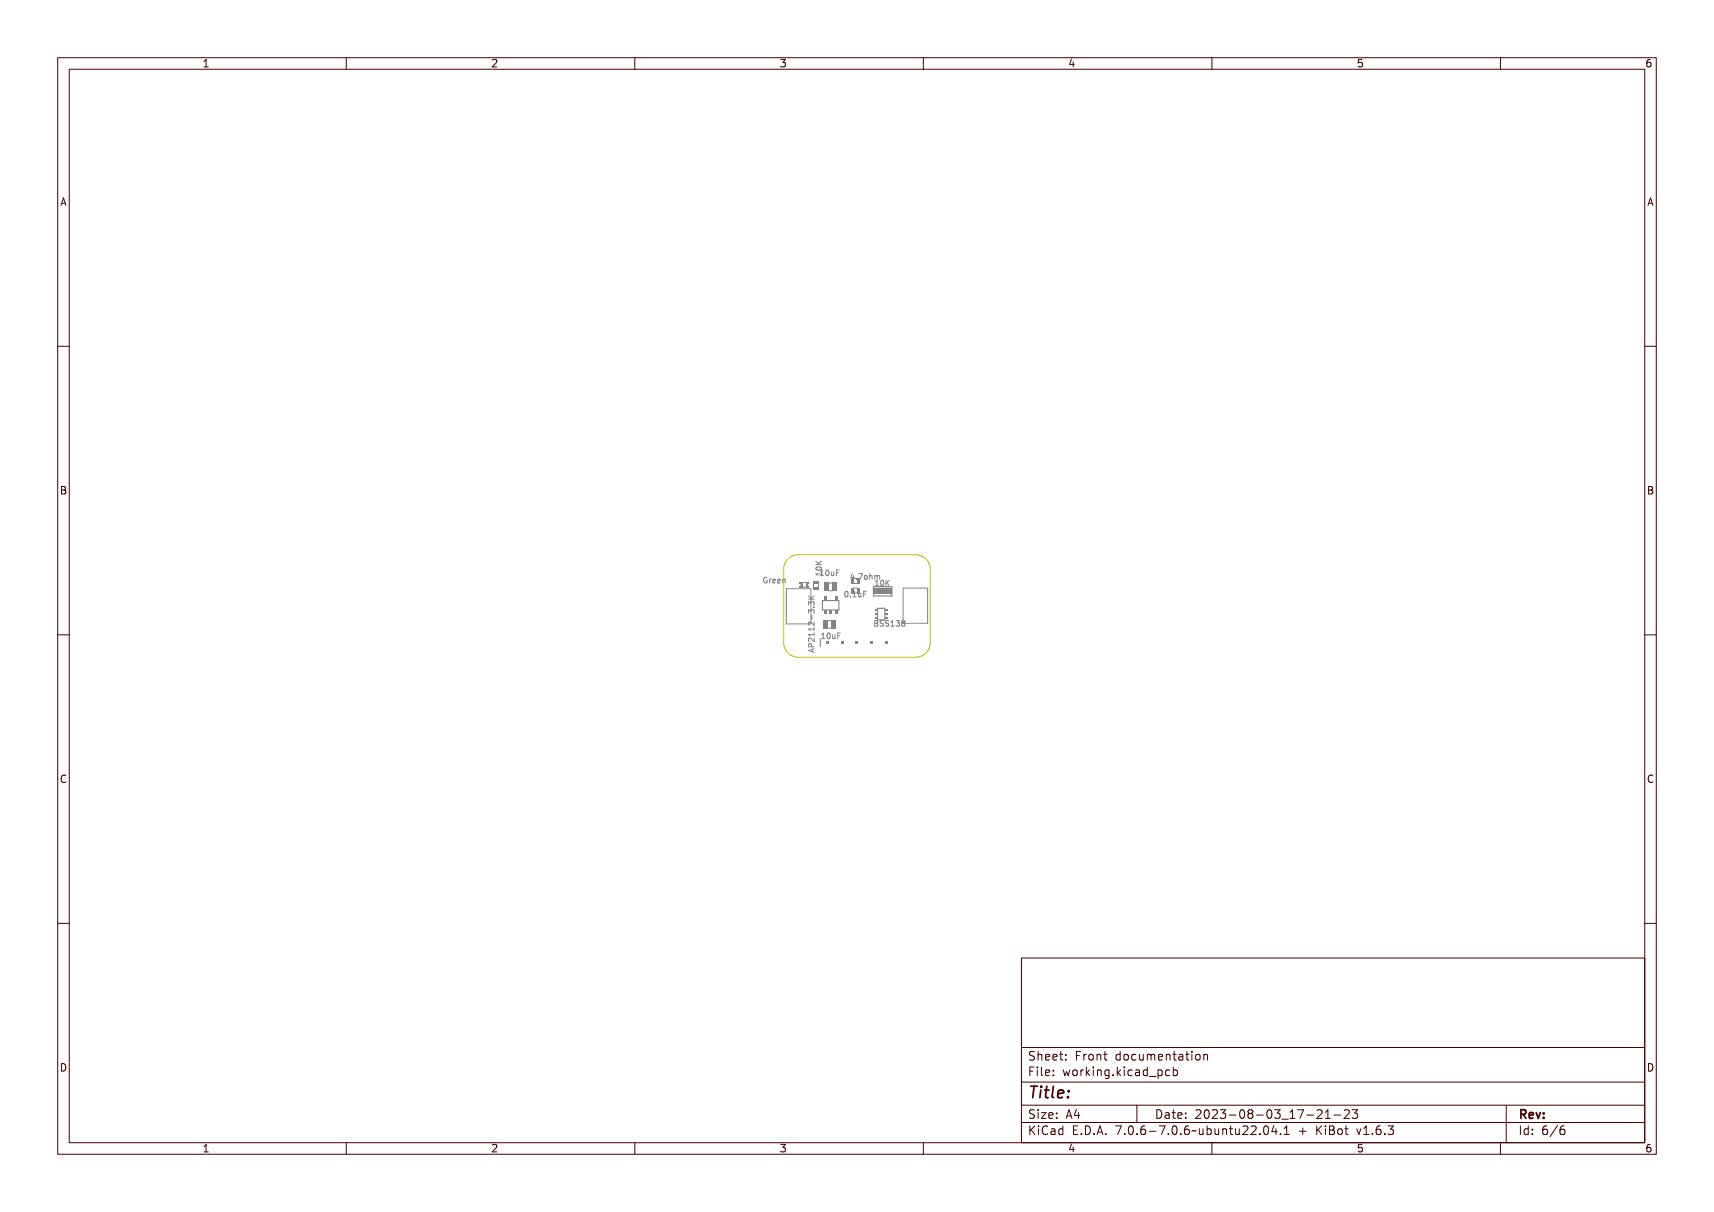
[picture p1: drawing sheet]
<svg xmlns="http://www.w3.org/2000/svg" width="297mm" height="210mm" viewBox="0 0 297 210" stroke-linecap="round" stroke-linejoin="round" font-family="sans-serif">
<g fill="none" stroke="#848484" stroke-width=".17">
<path d="M141.4 99.4h.9v-.2h.1v.6h-.1v-.3h-.8l.1 .3h-.1zM141.4 97.6l.4 .3 .6-.3v.1l-.5 .3 .5 .1v.2h-1v-.2h.5l-.5-.4zM141.5 98.5l.4-.1a.38 .38 0 0 1 .5 .3 .55 .55 0 0 1-.5 .4 .55 .55 0 0 1-.5-.4zM141.5 98.7a.43 .43 0 0 1 .8 .1 .43 .43 0 0 1-.8-.1zM142.6 98.9l.3-.1v.9h.2v.1h-.5v-.1h.2v-.8l-.2 .1zM143.4 98.9l.1-.1a.46 .46 0 0 1 .4 .5 .46 .46 0 0 1-.4 .5l-.2-.3zM143.5 98.9a.39 .39 0 0 1 .3 .4 .39 .39 0 0 1-.3 .4l-.1-.4zM144.1 99.1h.2v.5l.1 .1 .2-.1v-.5h.1v.7l-.1-.1a.23 .23 0 0 1-.3 .1 .23 .23 0 0 1-.2-.3zM144.9 98.8h.6v.1h-.4v.3h.4v.1h-.4v.5h-.2zM147.7 99.5h.1v.6h.2l-.2 .3h-.1v-.2h-.4zM147.7 99.6v.5h-.3zM148.9 99.5h.6l-.4 .9h-.1l.3-.8h-.4z"/>
<path d="M149.8 99.8h.1a.24 .24 0 0 1 .3 .3 .24 .24 0 0 1-.4 .2zM150.5 99.4h.1v.4a.23 .23 0 0 1 .3-.1 .23 .23 0 0 1 .1 .3v.4h-.1v-.5l-.1-.1-.2 .1v.5h-.1zM151.2 99.7h.6l.1 .7h-.1l-.1-.6-.1 .6h-.1l-.1-.6-.1 .6h-.1zM152.3 99.7l.1 .2v.5M132.5 100.2l.3-.1h.3v.2l-.2-.1a.36 .36 0 0 0-.4 .4 .36 .36 0 0 0 .5 .3v-.2l-.2-.1h.3v.4a.43 .43 0 0 1-.6-.1 .43 .43 0 0 1 0-.5zM133.4 100.3l.2 .1a.19 .19 0 0 1 .2-.1 .19 .19 0 0 1 .1 .2 .24 .24 0 0 0-.3 0 .24 .24 0 0 0-.1 .2v.3h-.1zM134.1 100.4l.4-.1 .2 .4h-.5a.28 .28 0 0 0 .1 .3 .28 .28 0 0 0 .3-.1 .36 .36 0 0 1-.5 .1 .36 .36 0 0 1 0-.6zM134.2 100.5l.2-.1 .1 .2h-.3zM134.9 100.4l.4-.1 .2 .4h-.6a.28 .28 0 0 0 .2 .3 .28 .28 0 0 0 .3-.1 .36 .36 0 0 1-.5 .1 .36 .36 0 0 1 0-.6zM135 100.5l.2-.1 .1 .2h-.4zM135.7 100.3l.1 .1a.23 .23 0 0 1 .3-.1 .23 .23 0 0 1 .1 .3v.4h-.1v-.5l-.2-.1-.1 .1v.5h-.1zM140.2 111.2l.9-.3v.2h-.2v.4h.2v.2l-.9-.3z"/>
<path d="M140.2 108.8h.8v-.2h.1v.6h-.1v-.2h-.7v.2h-.1zM140.2 108h.8v-.2h.1v.6h-.1v-.2h-.7v.2h-.1zM140.2 103.1l.4 .3 .5-.4v.2l-.5 .3 .5 .1v.1h-.9v-.1h.4l-.4-.4zM140.2 105.6l.3-.1 .1 .2a.3 .3 0 0 1 .5-.1 .3 .3 0 0 1-.1 .5v-.1a.22 .22 0 0 0 .1-.3 .22 .22 0 0 0-.3 0 .22 .22 0 0 0-.1 .2l-.1-.1a.19 .19 0 0 0-.3-.1 .19 .19 0 0 0 0 .3l-.1 .1zM140.2 104h.3l.1 .1a.3 .3 0 0 1 .5 0 .3 .3 0 0 1-.1 .4 .22 .22 0 0 0 .1-.3 .22 .22 0 0 0-.3-.1 .22 .22 0 0 0-.1 .3l-.1-.1a.19 .19 0 0 0-.3-.2 .19 .19 0 0 0 0 .3l-.1 .1zM140.2 109.5a.6 .6 0 0 1 .8 .4v-.5h.1v.6l-.5-.3a.23 .23 0 0 0-.3-.1 .23 .23 0 0 0 0 .4l-.1-.1zM140.2 107.2a.59 .59 0 0 1 .8 .3v-.4h.1v.6l-.5-.4a.23 .23 0 0 0-.3 0 .23 .23 0 0 0 0 .4l-.1-.2zM140.2 110.3l.4-.1 .1 .4h.4v.2h-.9zM140.3 111.3l.5-.1v.2zM140.3 110.4h.3v.2h-.3zM140.7 106.4h.1v.3h-.1zM140.8 112.5v.5"/>
<path d="M140.9 104.9h.2v.2h-.2zM141.1 112.4l-1 .3 1 .4M142.3 109.8l.4-.1v.9h.2v.1h-.6v-.1h.2v-.7h-.2zM143.1 109.9l.1-.1a.46 .46 0 0 1 .4 .4 .46 .46 0 0 1-.4 .5l-.2-.3zM143.3 109.9a.39 .39 0 0 1 .2 .3 .39 .39 0 0 1-.2 .4l-.1-.4zM143.8 110h.2v.5l.1 .1 .2-.1v-.5h.1v.7l-.1-.1a.23 .23 0 0 1-.3 .1 .23 .23 0 0 1-.2-.3zM144.7 109.7h.5v.2h-.4v.2h.4v.1h-.4v.5h-.1zM146.5 102.6l.1-.1a.46 .46 0 0 1 .5 .5 .46 .46 0 0 1-.5 .4l-.1-.2zM146.7 102.6a.39 .39 0 0 1 .2 .4 .39 .39 0 0 1-.2 .4l-.1-.4zM147.5 103.3h.1v.2h-.1zM147.9 101.9h.7M148.1 102.6l.3-.1v.9h.2v.1h-.5v-.1h.2v-.8l-.2 .1z"/>
<path d="M148.3 100.2h.2v.2h-.2zM148.8 102.7h.2v.6l.1 .1 .1-.1 .1-.6h.1v.8l-.1-.1a.23 .23 0 0 1-.3 .1 .23 .23 0 0 1-.2-.3zM149.6 102.5h.6v.1h-.4v.3h.4v.1h-.4v.5h-.2zM151.6 108h.3M151.6 100.7l.4-.1v.8h.1v.1h-.5v-.1h.2v-.7l-.2 .1zM151.9 108h.1M152 107.6l-.4-.1v1h.3M152 107.9l-.1 .1M152.4 100.7l.1-.1a.44 .44 0 0 1 .4 .5 .44 .44 0 0 1-.4 .4l-.2-.2zM152.4 107.6h.3a.23 .23 0 0 1 .3 .1 .23 .23 0 0 1-.2 .3 .26 .26 0 0 1 .2 .4 .26 .26 0 0 1-.3 .1h-.3zM152.5 100.7a.37 .37 0 0 1 .3 .4 .37 .37 0 0 1-.3 .3l-.1-.3zM152.5 108.1h.2a.18 .18 0 0 1 .2 .2 .18 .18 0 0 1-.2 .1h-.2z"/>
<path d="M152.5 107.7h.2a.15 .15 0 0 1 .2 .1 .15 .15 0 0 1-.2 .2h-.2zM153.1 100.6h.1v.4l.4-.4h.1l-.3 .4 .3 .5h-.1l-.3-.4-.1 .4h-.1zM153.3 107.6h.2h.2v.1a.19 .19 0 0 0-.3-.1 .19 .19 0 0 0-.1 .3 .19 .19 0 0 0 .2 .1 .3 .3 0 0 1 .2 .5 .3 .3 0 0 1-.5-.1 .22 .22 0 0 0 .3 .1 .22 .22 0 0 0 .1-.4 .31 .31 0 0 1-.4-.1 .31 .31 0 0 1 .1-.4zM154 107.6h.3h.2v.1a.19 .19 0 0 0-.3-.1 .19 .19 0 0 0-.1 .3 .19 .19 0 0 0 .2 .1 .3 .3 0 0 1 .2 .5 .3 .3 0 0 1-.5-.1 .22 .22 0 0 0 .3 .1 .22 .22 0 0 0 .1-.4 .31 .31 0 0 1-.4-.1 .31 .31 0 0 1 0-.4zM154.8 107.6h.4v.8h.2v.1h-.6v-.1h.2v-.7l-.2 .1zM155.6 107.6a.29 .29 0 0 1 .4 0 .29 .29 0 0 1-.1 .4 .3 .3 0 0 1 .1 .5 .3 .3 0 0 1-.5-.1h.1a.22 .22 0 0 0 .3 .1 .22 .22 0 0 0 .1-.3 .22 .22 0 0 0-.3-.1l.1-.1a.19 .19 0 0 0 .1-.3 .19 .19 0 0 0-.3 0zM156.4 107.6a.27 .27 0 0 1 .4 0 .27 .27 0 0 1-.1 .4 .27 .27 0 0 1 .1 .5 .27 .27 0 0 1-.4 0 .27 .27 0 0 1 .1-.5l-.2-.1z"/>
<circle cx="141.9" cy="98.7" r=".09"/>
<circle cx="143.6" cy="99.3" r=".09"/>
<circle cx="143.3" cy="110.2" r=".09"/>
<circle cx="146.7" cy="103" r=".09"/>
<circle cx="150" cy="100" r=".36"/>
<circle cx="152.6" cy="101.1" r=".08"/>
<circle cx="156.6" cy="107.8" r=".16"/>
<circle cx="156.6" cy="108.3" r=".19"/>
</g>
<g fill="#848484">
<path d="M147.4 101.9h.5v.9h-.5z" fill-rule="evenodd"/>
<path d="M148.6 101.9h.5v.9h-.5z" fill-rule="evenodd"/>
</g>
<path d="M142.2 110.7v1.3" fill="none" stroke="#848484" stroke-width=".2"/>
<g fill="#848484">
<path d="M143.2 111.1h.5v.5h-.5z" fill-rule="evenodd"/>
<path d="M145.7 111.1h.5v.5h-.5z" fill-rule="evenodd"/>
<path d="M148.2 111.1h.6v.5h-.6z" fill-rule="evenodd"/>
<path d="M150.8 111.1h.5v.5h-.5z" fill-rule="evenodd"/>
<path d="M153.3 111.1h.5v.5h-.5z" fill-rule="evenodd"/>
</g>
<g fill="none" stroke="#848484" stroke-width=".17">
<path d="M138.6 101a.3 .3 0 0 1 .2 .3 .3 .3 0 0 1-.2 .3M139 101.7h.7M139 100.9h.7M140.2 101a.27 .27 0 0 0-.3 .3 .27 .27 0 0 0 .3 .3"/>
<circle cx="138.7" cy="101.7" r=".08"/>
</g>
<g fill="#848484">
<path d="M138.5 101.6h.2v.2h-.2z" fill-rule="evenodd"/>
<path d="M138.6 101.7l.4 .1z" fill-rule="evenodd"/>
<path d="M138.8 100.9h.2v.9h-.2z" fill-rule="evenodd"/>
<path d="M139.7 101.6h.5v.2h-.5z" fill-rule="evenodd"/>
<path d="M139.7 101h.2v.6h-.2z" fill-rule="evenodd"/>
<path d="M139.9 101.5l.1 .1z" fill-rule="evenodd"/>
<path d="M139.9 101l.1 .1z" fill-rule="evenodd"/>
<path d="M138.5 100.9h.3v.2h-.3z" fill-rule="evenodd"/>
<path d="M139.7 100.9h.5v.2h-.5z" fill-rule="evenodd"/>
</g>
<path d="M136.3 102h4.2v6.1h-4.2z" fill="none" stroke="#848484" stroke-width=".17"/>
<path d="M152.1 107.4v-2h1.2v2" fill="none" stroke="#848484" stroke-width=".2"/>
<g fill="#848484">
<path d="M151.6 106.9h.4v.3h-.4z" fill-rule="evenodd"/>
<path d="M153.4 106.9h.3v.3h-.3z" fill-rule="evenodd"/>
<path d="M151.6 106.3h.4v.2h-.4z" fill-rule="evenodd"/>
<path d="M153.4 106.3h.3v.2h-.3z" fill-rule="evenodd"/>
<path d="M151.6 105.6h.4v.3h-.4z" fill-rule="evenodd"/>
<path d="M153.4 105.6h.3v.3h-.3z" fill-rule="evenodd"/>
</g>
<path d="M147.9 101.1h.7" fill="none" stroke="#848484" stroke-width=".17"/>
<g fill="#848484">
<path d="M147.4 100.2h.5v1h-.5z" fill-rule="evenodd"/>
<path d="M148.6 100.2h.5v1h-.5z" fill-rule="evenodd"/>
</g>
<path d="M143.5 101h.8M143.6 102.4h.7" fill="none" stroke="#848484" stroke-width=".17"/>
<g fill="#848484">
<path d="M142.8 101h.8v1.4h-.8z" fill-rule="evenodd"/>
<path d="M144.3 101h.7v1.4h-.7z" fill-rule="evenodd"/>
</g>
<path d="M141 101.1v.7M141.8 101.1v.7" fill="none" stroke="#848484" stroke-width=".17"/>
<g fill="#848484">
<path d="M140.9 100.6h1v.5h-1z" fill-rule="evenodd"/>
<path d="M140.9 101.8h1v.5h-1z" fill-rule="evenodd"/>
</g>
<path d="M151.3 101.7h3.2v1.6h-3.2z" fill="none" stroke="#848484" stroke-width=".2"/>
<path d="M151.4 102h3.1v1h-3.1z" fill-rule="evenodd" fill="#848484"/>
<path d="M156.5 101.9h4.2v6.1h-4.2z" fill="none" stroke="#848484" stroke-width=".17"/>
<path d="M142.5 104.1h2.9v1.6h-2.9z" fill="none" stroke="#848484" stroke-width=".2"/>
<g fill="#848484">
<path d="M142.7 103.4h.5v.6h-.5z" fill-rule="evenodd"/>
<path d="M142.7 105.7h.5v.7h-.5z" fill-rule="evenodd"/>
<path d="M143.7 105.7h.5v.7h-.5z" fill-rule="evenodd"/>
<path d="M144.6 103.4h.5v.6h-.5z" fill-rule="evenodd"/>
<path d="M144.6 105.7h.5v.7h-.5z" fill-rule="evenodd"/>
</g>
<path d="M143.3 107.5h.8M143.3 108.8h.8" fill="none" stroke="#848484" stroke-width=".17"/>
<g fill="#848484">
<path d="M142.6 107.5h.7v1.4h-.7z" fill-rule="evenodd"/>
<path d="M144 107.5h.8v1.4h-.8z" fill-rule="evenodd"/>
</g>
<path d="M136.8 96.7l1-.5 .5-.1h20.4a2.54 2.54 0 0 1 2.5 2.6v12.7a2.54 2.54 0 0 1-2.5 2.5h-20.4a2.54 2.54 0 0 1-2.5-2.5v-12.7a2.53 2.53 0 0 1 1-2z" fill="none" stroke="#c2c200" stroke-width=".17"/>
<g fill="none" stroke="#480000" stroke-width=".17">
<path d="M10 10h277v190h-277zM12 12h273v186h-273zM60 10v2M110 10v2M160 10v2M210 10v2M260 10v2M10 60h2M285 60h2M10 110h2M285 110h2M10 160h2"/>
<path d="M285 160h2M177 166h108v32h-108zM60 198v2M110 198v2M160 198v2M177 181.5h108M177 187.5h108M177 191.5h108M177 194.5h108M178.1 195.2h.2v.6l.6-.6h.3l-.6 .6 .6 .8h-.2l-.5-.7-.2 .2v.5h-.2zM178.2 185h.9v.2h-.7v.4h.6v.2h-.6v.7h-.2zM178.3 182.4l.5-.1h.2v.2a.31 .31 0 0 0-.5-.1 .31 .31 0 0 0 0 .5 .5 .5 0 0 1 .6 .6 .5 .5 0 0 1-.8 .2l-.1-.2a.34 .34 0 0 0 .4 .1 .34 .34 0 0 0 .1-.5 .47 .47 0 0 1-.5-.2 .47 .47 0 0 1 .1-.5z"/>
<path d="M178.3 192.5l.5-.1h.2v.2a.31 .31 0 0 0-.5-.1 .31 .31 0 0 0 0 .5 .5 .5 0 0 1 .6 .6 .5 .5 0 0 1-.8 .2l-.1-.2a.34 .34 0 0 0 .4 .1 .34 .34 0 0 0 .1-.5 .47 .47 0 0 1-.5-.2 .47 .47 0 0 1 .1-.5zM179.4 182.2h.2v.6a.35 .35 0 0 1 .4-.1 .35 .35 0 0 1 .2 .4v.6h-.2v-.8h-.4v.8h-.2zM179.5 185.4h.4v.9h.4v.2h-.9v-.2h.3v-.8h-.2zM179.5 192.8h.4v.9h.4v.1h-.9v-.1h.3v-.8h-.2zM179.5 195.6h.4v.9h.4v.1h-.9v-.1h.3v-.8h-.2zM179.7 184.9h.2v.3h-.2zM179.7 192.3h.2v.3h-.2zM179.7 195.1h.2v.3h-.2zM180.6 184.9h.4v1.3l.4 .1v.2l-.5-.2v-1.2h-.3zM180.6 192.8h.8v.1l-.6 .8h.6v.1h-.8v-.1l.6-.8h-.6zM180.7 182.8a.49 .49 0 0 1 .6-.1 .49 .49 0 0 1 .2 .5h-.8a.42 .42 0 0 0 .3 .4 .42 .42 0 0 0 .4-.1v.2a.6 .6 0 0 1-.8-.1 .6 .6 0 0 1 .1-.8zM180.7 195.4l.5-.2h.3v.2a.43 .43 0 0 0-.6 0 .43 .43 0 0 0-.2 .5 .43 .43 0 0 0 .2 .5 .43 .43 0 0 0 .6 0v.2a.66 .66 0 0 1-.8-.1 .66 .66 0 0 1-.1-.8z"/>
<path d="M180.8 182.9l.4-.1 .1 .3h-.6zM181.8 195.6h.2a.45 .45 0 0 1 .5 0 .45 .45 0 0 1 .1 .4v.6h-.1v-.1a.38 .38 0 0 1-.5 .2 .38 .38 0 0 1-.2-.5 .38 .38 0 0 1 .4-.2h.3a.35 .35 0 0 0-.3-.4 .35 .35 0 0 0-.4 .2zM181.9 182.8a.49 .49 0 0 1 .6-.1 .49 .49 0 0 1 .2 .5h-.8a.42 .42 0 0 0 .3 .4 .42 .42 0 0 0 .5-.1v.2a.6 .6 0 0 1-.9-.1 .6 .6 0 0 1 .1-.8zM181.9 185.5a.49 .49 0 0 1 .6-.1 .49 .49 0 0 1 .2 .5h-.8a.42 .42 0 0 0 .3 .4 .42 .42 0 0 0 .5-.1v.2a.6 .6 0 0 1-.9-.1 .6 .6 0 0 1 .1-.8zM181.9 192.9a.49 .49 0 0 1 .6-.1 .49 .49 0 0 1 .2 .5h-.8a.42 .42 0 0 0 .3 .4 .42 .42 0 0 0 .5-.1v.2a.6 .6 0 0 1-.9-.1 .6 .6 0 0 1 .1-.8zM182 196.2l.5-.1a.31 .31 0 0 1-.2 .4 .31 .31 0 0 1-.4-.1zM182 182.9l.4-.1 .1 .3h-.6zM182 185.6l.4-.1 .1 .3h-.6zM182 193l.4-.1 .1 .3h-.6zM183 195.7l.4-.2 .2 .2v-.6h.2v1.5h-.2v-.1a.42 .42 0 0 1-.5 .1 .42 .42 0 0 1-.2-.5zM183.2 195.8l.1-.1a.4 .4 0 0 1 .3 .4 .4 .4 0 0 1-.3 .4l-.2-.2zM183.2 182.3h.2v.4h.4v.1h-.4l.1 .8h.3v.1h-.2a.3 .3 0 0 1-.4-.3v-.6h-.3v-.1h.3z"/>
<path d="M183.3 185.4h.2v.3h-.2zM183.3 186.2h.2v.3h-.2zM183.3 192.8h.2v.3h-.2zM183.3 193.6h.2v.2h-.2zM184.5 182.7h.2v.3h-.2zM184.5 183.5h.2v.2h-.2zM185.2 185.4h.2l.2 .8 .1-.5h.2l.2 .5 .1-.8h.2l-.2 1.1h-.2l-.2-.7-.2 .7h-.1zM185.4 195.2h.9v.2h-.7v.4h.6v.2h-.6v.5h.7v.1h-.9zM185.7 192.4h.2l.5 1.4h-.2l-.1-.3h-.5l-.1 .3h-.2zM185.8 192.6l.2 .7h-.4zM186.6 182.3h.9v.2h-.7v.4h.6v.2h-.6v.6h-.2zM186.7 185.5a.52 .52 0 0 1 .8 .4 .52 .52 0 0 1-.8 .4l-.1-.4z"/>
<path d="M186.8 185.6l.1-.1a.39 .39 0 0 1 .4 .4 .39 .39 0 0 1-.4 .4l-.1-.2zM186.9 196.4h.2v.2h-.2zM187.1 192.4h.2v.9h.2v.2h-.2v.3h-.2v-.3h-.6v-.2zM187.1 192.6v.7h-.4zM187.8 195.2a.76 .76 0 0 1 .9 .7 .76 .76 0 0 1-.9 .7zM188 195.4a.57 .57 0 0 1 .5 .5 .57 .57 0 0 1-.5 .6zM188 182.7h.2v.2a.3 .3 0 0 1 .3-.3 .3 .3 0 0 1 .3 .3 .37 .37 0 0 0-.5-.1 .37 .37 0 0 0-.1 .4v.5h-.2zM188 185.4h.2v.2a.3 .3 0 0 1 .3-.3 .3 .3 0 0 1 .3 .3 .37 .37 0 0 0-.5-.1 .37 .37 0 0 0-.1 .4v.6h-.2zM189.1 184.9h.1v.9l.5-.4h.2l-.4 .4 .5 .7h-.2l-.4-.6-.2 .1v.5h-.1zM189.1 182.8a.52 .52 0 0 1 .8 .4 .52 .52 0 0 1-.8 .4l-.1-.4zM189.2 182.9l.1-.1a.39 .39 0 0 1 .4 .4 .39 .39 0 0 1-.4 .4l-.1-.2zM189.3 196.4h.3v.2h-.3z"/>
<path d="M190.2 182.7h.2v.1a.35 .35 0 0 1 .4-.1 .35 .35 0 0 1 .3 .4v.6h-.2l-.1-.8h-.3l-.1 .8h-.2zM190.3 185.4h.4v.9h.4v.2h-.9v-.2h.4v-.8h-.3zM190.5 195.2h.3l.4 1.4h-.2l-.1-.3h-.5l-.1 .3h-.2zM190.6 184.9h.1v.3h-.1zM190.6 195.4l.2 .7h-.4zM191.4 185.4h.2v.1a.35 .35 0 0 1 .4-.1 .35 .35 0 0 1 .3 .4v.7h-.2l-.1-.9h-.3l-.1 .9h-.2zM191.7 182.3h.1v.4h.4v.1h-.4l.1 .8h.3v.1h-.2a.3 .3 0 0 1-.3-.3v-.6h-.3v-.1h.3zM191.7 196.4h.3v.2h-.3zM192.7 185.5l.3-.2 .3 .2v-.1h.2v1a.53 .53 0 0 1-.8 .4v-.2a.36 .36 0 0 0 .4 .1 .36 .36 0 0 0 .2-.4l-.1 .1a.53 .53 0 0 1-.7-.3 .53 .53 0 0 1 .2-.6zM192.8 185.6l.1-.1a.39 .39 0 0 1 .4 .4 .39 .39 0 0 1-.4 .4l-.1-.2zM193.8 195.2h.9l-.5 1.4h-.2l.5-1.2h-.7zM193.9 182.8l.3-.2 .3 .2v-.6h.2v1.5h-.2v-.1a.42 .42 0 0 1-.6 .1 .42 .42 0 0 1-.1-.5z"/>
<path d="M194.1 182.8a.4 .4 0 0 1 .4 .4 .4 .4 0 0 1-.4 .4l-.2-.4zM194.1 186.2h.3v.3h-.3zM195.1 184.9h.2v.9l.4-.4h.3l-.5 .4 .5 .7h-.2l-.4-.6-.1 .1v.5h-.2zM195.1 182.8a.52 .52 0 0 1 .8 .4 .52 .52 0 0 1-.8 .4l-.1-.4zM195.2 182.9l.1-.1a.39 .39 0 0 1 .4 .4 .39 .39 0 0 1-.4 .4l-.1-.2zM195.3 196.4h.3v.2h-.3zM196.3 185.4h.5v.9h.3v.2h-.9v-.2h.4v-.8h-.3zM196.3 195.4a.5 .5 0 0 1 .7-.1 .5 .5 0 0 1 .1 .6 .52 .52 0 0 1-.4 .8 .52 .52 0 0 1-.5-.8zM196.4 182.8a.39 .39 0 0 1 .4-.2 .39 .39 0 0 1 .3 .3 .4 .4 0 0 0-.6 0 .4 .4 0 0 0 0 .6 .4 .4 0 0 0 .6 0 .41 .41 0 0 1-.4 .3 .41 .41 0 0 1-.4-.3v-.5zM196.5 195.4a.57 .57 0 0 1 .4 .9l-.3 .2a.86 .86 0 0 1-.1-1.1zM196.6 184.9h.2v.3h-.2zM197 191.5v3"/>
<path d="M197.4 182.7h.2v.8l.2 .1 .3-.2v-.7h.2v1h-.2v-.1a.35 .35 0 0 1-.4 .2 .35 .35 0 0 1-.3-.5zM197.6 185.5a.39 .39 0 0 1 .4-.2 .39 .39 0 0 1 .3 .3 .4 .4 0 0 0-.6 0 .4 .4 0 0 0 0 .6 .4 .4 0 0 0 .6 0 .41 .41 0 0 1-.4 .3 .41 .41 0 0 1-.4-.3v-.5zM197.7 196.4h.3v.2h-.3zM198.6 182.7h.1l.2-.1a.22 .22 0 0 0 .2 .2 .22 .22 0 0 0 .2-.2l.2 .3 .1 .8h-.2v-.8l-.1-.1-.2 .1v.8h-.1v-.8l-.2-.1-.1 .1v.8h-.1zM198.7 185.4h.1a.45 .45 0 0 1 .5 0 .45 .45 0 0 1 .2 .4v.7h-.2v-.2a.38 .38 0 0 1-.5 .2 .38 .38 0 0 1-.2-.5 .38 .38 0 0 1 .5-.2h.2a.35 .35 0 0 0-.3-.4 .35 .35 0 0 0-.3 .2zM198.7 195.4l.5-.2h.2v.2a.43 .43 0 0 0-.5 0 .43 .43 0 0 0-.1 .5 .48 .48 0 0 1 .7 0 .48 .48 0 0 1-.1 .7 .48 .48 0 0 1-.7-.1l-.1-.6zM198.8 186l.5-.1a.31 .31 0 0 1-.1 .4 .31 .31 0 0 1-.4-.1zM198.9 195.9a.29 .29 0 0 1 .4 .1 .29 .29 0 0 1-.1 .4 .29 .29 0 0 1-.4-.1zM199.9 185.5l.3-.2 .3 .2v-.6h.2v1.6h-.2v-.2a.42 .42 0 0 1-.5 .1 .42 .42 0 0 1-.2-.5zM199.9 182.8a.49 .49 0 0 1 .6-.1 .49 .49 0 0 1 .2 .5h-.7a.42 .42 0 0 0 .2 .4 .42 .42 0 0 0 .5-.1v.2a.6 .6 0 0 1-.8-.1 .6 .6 0 0 1 0-.8zM200 196h.5v.2h-.5zM200 185.6l.1-.1a.39 .39 0 0 1 .4 .4 .39 .39 0 0 1-.4 .4l-.1-.2z"/>
<path d="M200.1 182.9l.3-.1 .2 .3h-.6zM200.1 192.4a.76 .76 0 0 1 1 .7 .76 .76 0 0 1-1 .7zM200.3 192.6a.57 .57 0 0 1 .6 .5 .57 .57 0 0 1-.6 .6zM200.9 186.8l1.2 .1zM201 195.2h.9l-.5 1.4h-.2l.5-1.2h-.7zM201.1 182.7h.1v.1a.35 .35 0 0 1 .5-.1 .35 .35 0 0 1 .2 .4v.6h-.2v-.8h-.4l-.1 .8h-.1zM201.4 192.8h.2a.45 .45 0 0 1 .5 0 .45 .45 0 0 1 .1 .4v.6h-.1v-.1a.38 .38 0 0 1-.5 .2 .38 .38 0 0 1-.2-.5 .38 .38 0 0 1 .4-.2h.3a.35 .35 0 0 0-.3-.4 .35 .35 0 0 0-.4 .2zM201.6 193.4l.5-.1a.31 .31 0 0 1-.2 .4 .31 .31 0 0 1-.4-.1zM202.2 185.4h.2v.1a.46 .46 0 0 1 .6 0 .46 .46 0 0 1 .1 .6 .39 .39 0 0 1-.2 .4 .39 .39 0 0 1-.5-.2v.6h-.2zM202.5 182.3h.2v.4h.4v.1h-.4v.8h.4v.1h-.2a.3 .3 0 0 1-.4-.3v-.6h-.3v-.1h.3zM202.5 185.6l.1-.1a.4 .4 0 0 1 .4 .4 .4 .4 0 0 1-.4 .4l-.2-.2zM202.5 196.4h.3v.2h-.3z"/>
<path d="M202.8 192.4h.2v.4h.4v.1h-.4l.1 .8h.3v.1h-.2a.3 .3 0 0 1-.4-.3v-.6h-.3v-.1h.3zM203.5 182.7h.2a.45 .45 0 0 1 .4 0 .45 .45 0 0 1 .2 .4v.6h-.2v-.1a.38 .38 0 0 1-.5 .2 .38 .38 0 0 1-.2-.5 .38 .38 0 0 1 .5-.2h.2a.35 .35 0 0 0-.2-.4 .35 .35 0 0 0-.4 .2zM203.5 195.4a.5 .5 0 0 1 .7-.1 .5 .5 0 0 1 .1 .6 .52 .52 0 0 1-.4 .8 .52 .52 0 0 1-.5-.8zM203.6 185.5a.39 .39 0 0 1 .4-.2 .39 .39 0 0 1 .3 .3 .4 .4 0 0 0-.5 0 .4 .4 0 0 0 0 .6 .4 .4 0 0 0 .5 0 .41 .41 0 0 1-.4 .3 .41 .41 0 0 1-.4-.3v-.5zM203.7 183.3l.4-.1a.31 .31 0 0 1-.1 .4 .31 .31 0 0 1-.4-.1zM203.7 195.4a.57 .57 0 0 1 .4 .9l-.2 .2a.86 .86 0 0 1-.2-1.1zM203.9 192.9a.49 .49 0 0 1 .6-.1 .49 .49 0 0 1 .2 .5h-.8a.42 .42 0 0 0 .3 .4 .42 .42 0 0 0 .5-.1v.2a.6 .6 0 0 1-.9-.1 .6 .6 0 0 1 .1-.8zM204 193l.4-.1 .1 .3h-.6zM204.7 184.9h.1v.6a.45 .45 0 0 1 .7 0 .45 .45 0 0 1 0 .6 .39 .39 0 0 1-.2 .4 .39 .39 0 0 1-.5-.2v.2h-.1zM204.9 182.3h.2v.4h.4v.1h-.4v.8h.4v.1h-.2a.3 .3 0 0 1-.4-.3v-.6h-.3v-.1h.3zM204.9 185.6l.1-.1a.39 .39 0 0 1 .4 .4 .39 .39 0 0 1-.4 .4l-.1-.2zM204.9 196.4h.3v.2h-.3z"/>
<path d="M205.3 192.8h.2v.3h-.2zM205.3 193.6h.2v.2h-.2zM205.9 182.7h.5v.9h.3v.1h-.9v-.1h.4v-.8h-.3zM205.9 195.4l.5-.2h.2v.2a.43 .43 0 0 0-.5 0 .43 .43 0 0 0-.1 .5 .48 .48 0 0 1 .7 0 .48 .48 0 0 1-.1 .7 .48 .48 0 0 1-.7-.1l-.1-.6zM206.1 195.9a.29 .29 0 0 1 .4 .1 .29 .29 0 0 1-.1 .4 .29 .29 0 0 1-.4-.1zM206.2 182.2h.2v.3h-.2zM207 196l.3-.1 .5 .1 .2-.1a.38 .38 0 0 1-.7 .2l-.3 .1zM207.1 182.8a.52 .52 0 0 1 .8 .4 .52 .52 0 0 1-.8 .4l-.1-.4zM207.3 182.9l.1-.1a.39 .39 0 0 1 .4 .4 .39 .39 0 0 1-.4 .4l-.2-.2zM207.4 192.5a.53 .53 0 0 1 .8 .1 .53 .53 0 0 1-.3 .7l-.3 .4h.7v.1h-.9v-.1l.3-.4a.49 .49 0 0 0 .2-.7l-.5 .1zM208.3 182.7h.1v.1a.35 .35 0 0 1 .5-.1 .35 .35 0 0 1 .2 .4v.6h-.2v-.8h-.4l-.1 .8h-.1zM208.3 195.6h.1l.1 .8 .2 .1 .2-.2v-.7h.2v1h-.2v-.1a.35 .35 0 0 1-.4 .2 .35 .35 0 0 1-.2-.5z"/>
<path d="M208.7 192.6a.5 .5 0 0 1 .6-.1 .5 .5 0 0 1 .2 .6 .52 .52 0 0 1-.5 .8 .52 .52 0 0 1-.4-.8zM208.9 192.6a.57 .57 0 0 1 .4 .9l-.3 .2a.86 .86 0 0 1-.1-1.1zM209.5 195.1h.2v.6a.45 .45 0 0 1 .6-.1 .45 .45 0 0 1 .1 .7 .39 .39 0 0 1-.3 .4 .39 .39 0 0 1-.4-.2v.1h-.2zM209.7 195.8l.1-.1a.4 .4 0 0 1 .4 .4 .4 .4 0 0 1-.4 .4l-.1-.2zM209.8 192.5a.53 .53 0 0 1 .8 .1 .53 .53 0 0 1-.3 .7l-.3 .4h.7v.1h-.9v-.1l.3-.4a.49 .49 0 0 0 .2-.7l-.5 .1zM210 198v2M210.7 195.6h.2v.8l.2 .1 .2-.2v-.7h.2v1h-.2v-.1a.35 .35 0 0 1-.4 .2 .35 .35 0 0 1-.2-.5zM211 192.4a.46 .46 0 0 1 .6 0 .46 .46 0 0 1 .1 .6l-.1 .1a.45 .45 0 0 1 .2 .6 .45 .45 0 0 1-.6 .2l-.2-.1v-.2a.35 .35 0 0 0 .5 .1 .35 .35 0 0 0 0-.5h-.3v-.2a.28 .28 0 0 0 .4-.1 .28 .28 0 0 0 0-.3 .28 .28 0 0 0-.4 0h-.2zM211.9 195.6h.2v.1a.35 .35 0 0 1 .4-.1 .35 .35 0 0 1 .2 .4v.6h-.2v-.8h-.4v.8h-.2zM212.4 193.2h.5v.2h-.5zM213.3 195.2h.2v.4h.4v.1h-.4v.8h.4v.1h-.2a.3 .3 0 0 1-.4-.3v-.6h-.3v-.1h.3zM213.5 192.6a.5 .5 0 0 1 .6-.1 .5 .5 0 0 1 .2 .6 .52 .52 0 0 1-.5 .8 .52 .52 0 0 1-.4-.8z"/>
<path d="M213.7 192.6a.57 .57 0 0 1 .4 .9l-.3 .2a.86 .86 0 0 1-.1-1.1zM214.3 195.6h.2v.8l.2 .1 .2-.2v-.7h.2v1h-.2v-.1a.35 .35 0 0 1-.4 .2 .35 .35 0 0 1-.2-.5zM214.7 192.5a.41 .41 0 0 1 .7-.1 .41 .41 0 0 1-.2 .7 .42 .42 0 0 1 .2 .6 .42 .42 0 0 1-.7 0 .42 .42 0 0 1 .2-.6l-.3-.2zM215.5 195.3a.53 .53 0 0 1 .8 .1 .53 .53 0 0 1-.3 .7l-.3 .4h.6v.1h-.9v-.1l.4-.4a.49 .49 0 0 0 .2-.8l-.5 .2zM216 193.2h.5v.2h-.5zM216.7 195.3a.53 .53 0 0 1 .8 .1 .53 .53 0 0 1-.3 .7l-.3 .4h.6v.1h-.9v-.1l.4-.4a.49 .49 0 0 0 .2-.8l-.5 .2zM217.1 192.6a.5 .5 0 0 1 .7-.1 .5 .5 0 0 1 .1 .6 .52 .52 0 0 1-.5 .8 .52 .52 0 0 1-.4-.8zM217.3 192.6a.57 .57 0 0 1 .4 .9l-.3 .2a.86 .86 0 0 1-.1-1.1zM218.2 196.4h.2v.2h-.2zM218.2 192.4a.46 .46 0 0 1 .6 0 .46 .46 0 0 1 .1 .6l-.1 .1a.45 .45 0 0 1 .2 .6 .45 .45 0 0 1-.6 .2l-.2-.1v-.2a.35 .35 0 0 0 .5 .1 .35 .35 0 0 0 0-.5h-.3v-.2a.28 .28 0 0 0 .4-.1 .28 .28 0 0 0 0-.3 .28 .28 0 0 0-.4 0h-.2zM219.2 195.4a.5 .5 0 0 1 .6-.1 .5 .5 0 0 1 .2 .6 .52 .52 0 0 1-.5 .8 .52 .52 0 0 1-.5-.8zM219.2 194.2l1.3 .1z"/>
<path d="M219.4 195.4a.57 .57 0 0 1 .3 .9l-.2 .2a.86 .86 0 0 1-.1-1.1zM220.7 192.5l.5-.1v1.3h.3v.1h-.8v-.1h.3v-1.1h-.3zM220.8 195.2h.2v.9h.2v.2h-.2v.3h-.2v-.3h-.6v-.2zM220.8 195.4v.7h-.4zM221.8 196.4h.2v.2h-.2zM221.8 192.4h.9l-.5 1.4h-.2l.5-1.2h-.7zM222.8 195.3l.5-.1v1.3h.3v.1h-.8v-.1h.3v-1.1h-.3zM223.2 193.2h.5v.2h-.5zM224.2 192.5a.53 .53 0 0 1 .8 .1 .53 .53 0 0 1-.3 .7l-.3 .4h.7v.1h-.9v-.1l.3-.4a.49 .49 0 0 0 .2-.7l-.5 .1zM225.4 195.5h.2v.4h.4v.2h-.4v.4h-.2v-.4h-.4v-.2h.4zM225.5 192.5l.5-.1v1.3h.3v.1h-.8v-.1h.3v-1.1h-.3zM226.8 193.2h.5v.2h-.5z"/>
<path d="M227.5 195.2h.2v.6l.6-.6h.2l-.6 .6 .6 .8h-.2l-.5-.7-.1 .2v.5h-.2zM227.8 192.5a.53 .53 0 0 1 .8 .1 .53 .53 0 0 1-.2 .7l-.4 .4h.7v.1h-.9v-.1l.3-.4a.49 .49 0 0 0 .2-.7l-.5 .1zM228.8 195.6h.4v.9h.4v.1h-.9v-.1h.4v-.8h-.3zM229.1 192.4a.46 .46 0 0 1 .6 0 .46 .46 0 0 1 0 .6l-.1 .1a.45 .45 0 0 1 .3 .6 .45 .45 0 0 1-.7 .2l-.2-.1v-.2a.35 .35 0 0 0 .5 .1 .35 .35 0 0 0 0-.5h-.2v-.2a.28 .28 0 0 0 .3-.1 .28 .28 0 0 0 0-.3 .28 .28 0 0 0-.4 0h-.1zM229.1 195.1h.1v.3h-.1zM229.9 195.2h.4a.35 .35 0 0 1 .5 .2 .35 .35 0 0 1-.3 .5 .41 .41 0 0 1 .3 .5 .41 .41 0 0 1-.5 .2h-.4zM230.1 196h.2a.27 .27 0 0 1 .3 .2 .27 .27 0 0 1-.3 .3h-.2zM230.1 195.4h.2a.23 .23 0 0 1 .3 .2 .23 .23 0 0 1-.3 .2h-.2zM231.2 193.2h1.1M231.2 195.7a.52 .52 0 0 1 .8 .4 .52 .52 0 0 1-.8 .4l-.1-.4zM231.3 195.8l.1-.1a.39 .39 0 0 1 .4 .4 .39 .39 0 0 1-.4 .4l-.1-.2zM232.6 195.2h.1v.4h.4v.1h-.4l.1 .8h.3v.1h-.2a.3 .3 0 0 1-.3-.3v-.6h-.3v-.1h.3z"/>
<path d="M233 192.4l.2-.1h.3l.2 .1 .1 .3-.1 .2-.8 .9h.9M234.3 192.3h.9l-.5 .6 .5 .1v.6l-.2 .2h-.5l-.2-.2M234.6 195.6h.2l.3 .9 .4-.9h.2l-.4 1h-.3zM236 195.3l.5-.1v1.3h.3v.1h-.8v-.1h.3v-1.1h-.3zM237.4 196.4h.3v.2h-.3zM238.4 195.4l.5-.2h.2v.2a.43 .43 0 0 0-.5 0 .43 .43 0 0 0-.1 .5 .48 .48 0 0 1 .7 0 .48 .48 0 0 1-.1 .7 .48 .48 0 0 1-.7-.1l-.1-.6zM238.6 195.9a.29 .29 0 0 1 .4 .1 .29 .29 0 0 1-.1 .4 .29 .29 0 0 1-.4-.1zM239.8 196.4h.3v.2h-.3zM240.7 195.2a.46 .46 0 0 1 .6 0 .46 .46 0 0 1 .1 .6l-.1 .1a.45 .45 0 0 1 .2 .6 .45 .45 0 0 1-.6 .2l-.2-.1v-.2a.35 .35 0 0 0 .5 .1 .35 .35 0 0 0 0-.5l-.3-.1v-.1a.28 .28 0 0 0 .4-.1 .28 .28 0 0 0 0-.3 .28 .28 0 0 0-.4 0h-.2zM260 198v2M261 191.5v6.5M263.2 195.2h.8v.2h-.3v1.1h.3v.1h-.8v-.1h.3v-1.1h-.3z"/>
<path d="M264.4 195.7l.3-.2 .3 .2v-.6h.2v1.5h-.2v-.1a.42 .42 0 0 1-.5 .1 .42 .42 0 0 1-.2-.5zM264.6 195.8l.1-.1a.4 .4 0 0 1 .3 .4 .4 .4 0 0 1-.3 .4l-.2-.2zM265.9 195.6h.2v.3h-.2zM265.9 196.4h.2v.2h-.2zM268.1 195.4l.5-.2h.2v.2a.43 .43 0 0 0-.5 0 .43 .43 0 0 0-.2 .5 .48 .48 0 0 1 .7 0 .48 .48 0 0 1-.1 .7 .48 .48 0 0 1-.6-.1l-.2-.6zM268.2 195.9a.29 .29 0 0 1 .4 .1 .29 .29 0 0 1 0 .4 .29 .29 0 0 1-.4-.1zM269.9 195.2h.2l-.8 1.6h-.2zM270.5 195.4l.5-.2h.2v.2a.43 .43 0 0 0-.5 0 .43 .43 0 0 0-.2 .5 .48 .48 0 0 1 .7 0 .48 .48 0 0 1 0 .7 .48 .48 0 0 1-.7-.1l-.1-.6zM270.6 195.9a.29 .29 0 0 1 .4 .1 .29 .29 0 0 1 0 .4 .29 .29 0 0 1-.4-.1z"/>
<circle cx="196.7" cy="195.9" r=".13"/>
<circle cx="203.9" cy="195.9" r=".13"/>
<circle cx="209" cy="193.1" r=".13"/>
<circle cx="213.8" cy="193.1" r=".13"/>
<circle cx="215" cy="193.4" r=".29"/>
<circle cx="215" cy="192.8" r=".25"/>
<circle cx="217.4" cy="193.1" r=".13"/>
<circle cx="219.5" cy="195.9" r=".13"/>
</g>
<g fill="none" stroke="#480000" stroke-width=".3">
<path d="M178.1 188.4h1.4v.2h-.6v1.7h-.2v-1.7h-.6zM179.9 188.8h.7v1.3h.4v.2h-1.2v-.2h.5v-1.1h-.4zM180.3 188.3h.3v.3h-.3zM181.8 188.4h.2v.4h.6v.2h-.6v1l.2 .1h.4v.2a.55 .55 0 0 1-.8-.5v-.8h-.4v-.2h.4zM183 188.3h.6l.1 1.6 .1 .2h.4v.2a.54 .54 0 0 1-.8-.5v-1.4h-.4zM184.8 189a.65 .65 0 0 1 .8-.1 .65 .65 0 0 1 .3 .7h-1.1a.56 .56 0 0 0 .4 .5 .56 .56 0 0 0 .6-.1v.2a.81 .81 0 0 1-1.1-.1 .81 .81 0 0 1 .1-1.1zM185 189.1l.3-.1a.37 .37 0 0 1 .3 .4h-.8zM186.7 188.9h.3v.4h-.3zM186.7 189.9h.3v.4h-.3zM263.1 192.4a.73 .73 0 0 1 .9 .2v.3l-.3 .3 .5 .6h-.2l-.3-.4-.2-.2h-.2v.6h-.2zM263.3 192.6h.2a.26 .26 0 0 1 .3 .2 .26 .26 0 0 1-.2 .3h-.3zM264.5 192.9a.49 .49 0 0 1 .6-.1 .49 .49 0 0 1 .2 .5h-.8a.42 .42 0 0 0 .3 .4 .42 .42 0 0 0 .4-.1v.2a.6 .6 0 0 1-.8-.1 .6 .6 0 0 1 .1-.8z"/>
<path d="M264.6 193l.3-.1 .2 .3h-.6zM265.5 192.8h.2l.3 .9 .3-.9h.2l-.4 1h-.2zM267.1 192.8h.2v.3h-.2zM267.1 193.6h.2v.2h-.2z"/>
</g>
<text font-size="2.7" fill="#480000" x="178" y="190.3">Title:</text>
<g font-size="2" fill="#480000">
<text x="178" y="183.7">Sheet: Front documentation</text>
<text x="178" y="186.5">File: working.kicad_pcb</text>
<text x="178" y="193.9">Size: A4</text>
<text x="178" y="196.6">KiCad E.D.A. 7.0.6-7.0.6~ubuntu22.04.1 + KiBot v1.6.3</text>
<text x="200" y="193.9">Date: 2023-08-03_17-21-23</text>
<text x="263" y="196.6">Id: 6/6</text>
<text x="263" y="193.9">Rev:</text>
</g>
<g font-size="1.7" fill="#480000">
<text x="35" y="11.7">1</text>
<text x="85" y="11.7">2</text>
<text x="135" y="11.7">3</text>
<text x="185" y="11.7">4</text>
<text x="235" y="11.7">5</text>
<text x="285" y="11.7">6</text>
<text x="10.5" y="35.7">A</text>
<text x="285.5" y="35.7">A</text>
<text x="10.5" y="85.6">B</text>
<text x="285.5" y="85.6">B</text>
<text x="10.5" y="135.7">C</text>
<text x="285.5" y="135.7">C</text>
<text x="10.5" y="185.6">D</text>
<text x="285.5" y="185.6">D</text>
<text x="35" y="199.7">1</text>
<text x="85" y="199.7">2</text>
<text x="135" y="199.7">3</text>
<text x="185" y="199.7">4</text>
<text x="235" y="199.7">5</text>
<text x="285" y="199.7">6</text>
</g>
<g font-size="1.3" fill="#848484">
<text x="132.4" y="101">Green</text>
<text x="142.4" y="99.9" transform="rotate(-90 142.4 99.9)">10K</text>
<text x="142.4" y="99.8">10uF</text>
<text x="147.2" y="100.4">4.7ohm</text>
<text x="151.5" y="101.5">10K</text>
<text x="146.4" y="103.5">0.1uF</text>
<text x="141.1" y="111.7" transform="rotate(-90 141.1 111.7)">AP2112-3.3K</text>
<text x="142.2" y="110.7">10uF</text>
<text x="152.3" y="108.5">BSS138</text>
</g>
</svg>
